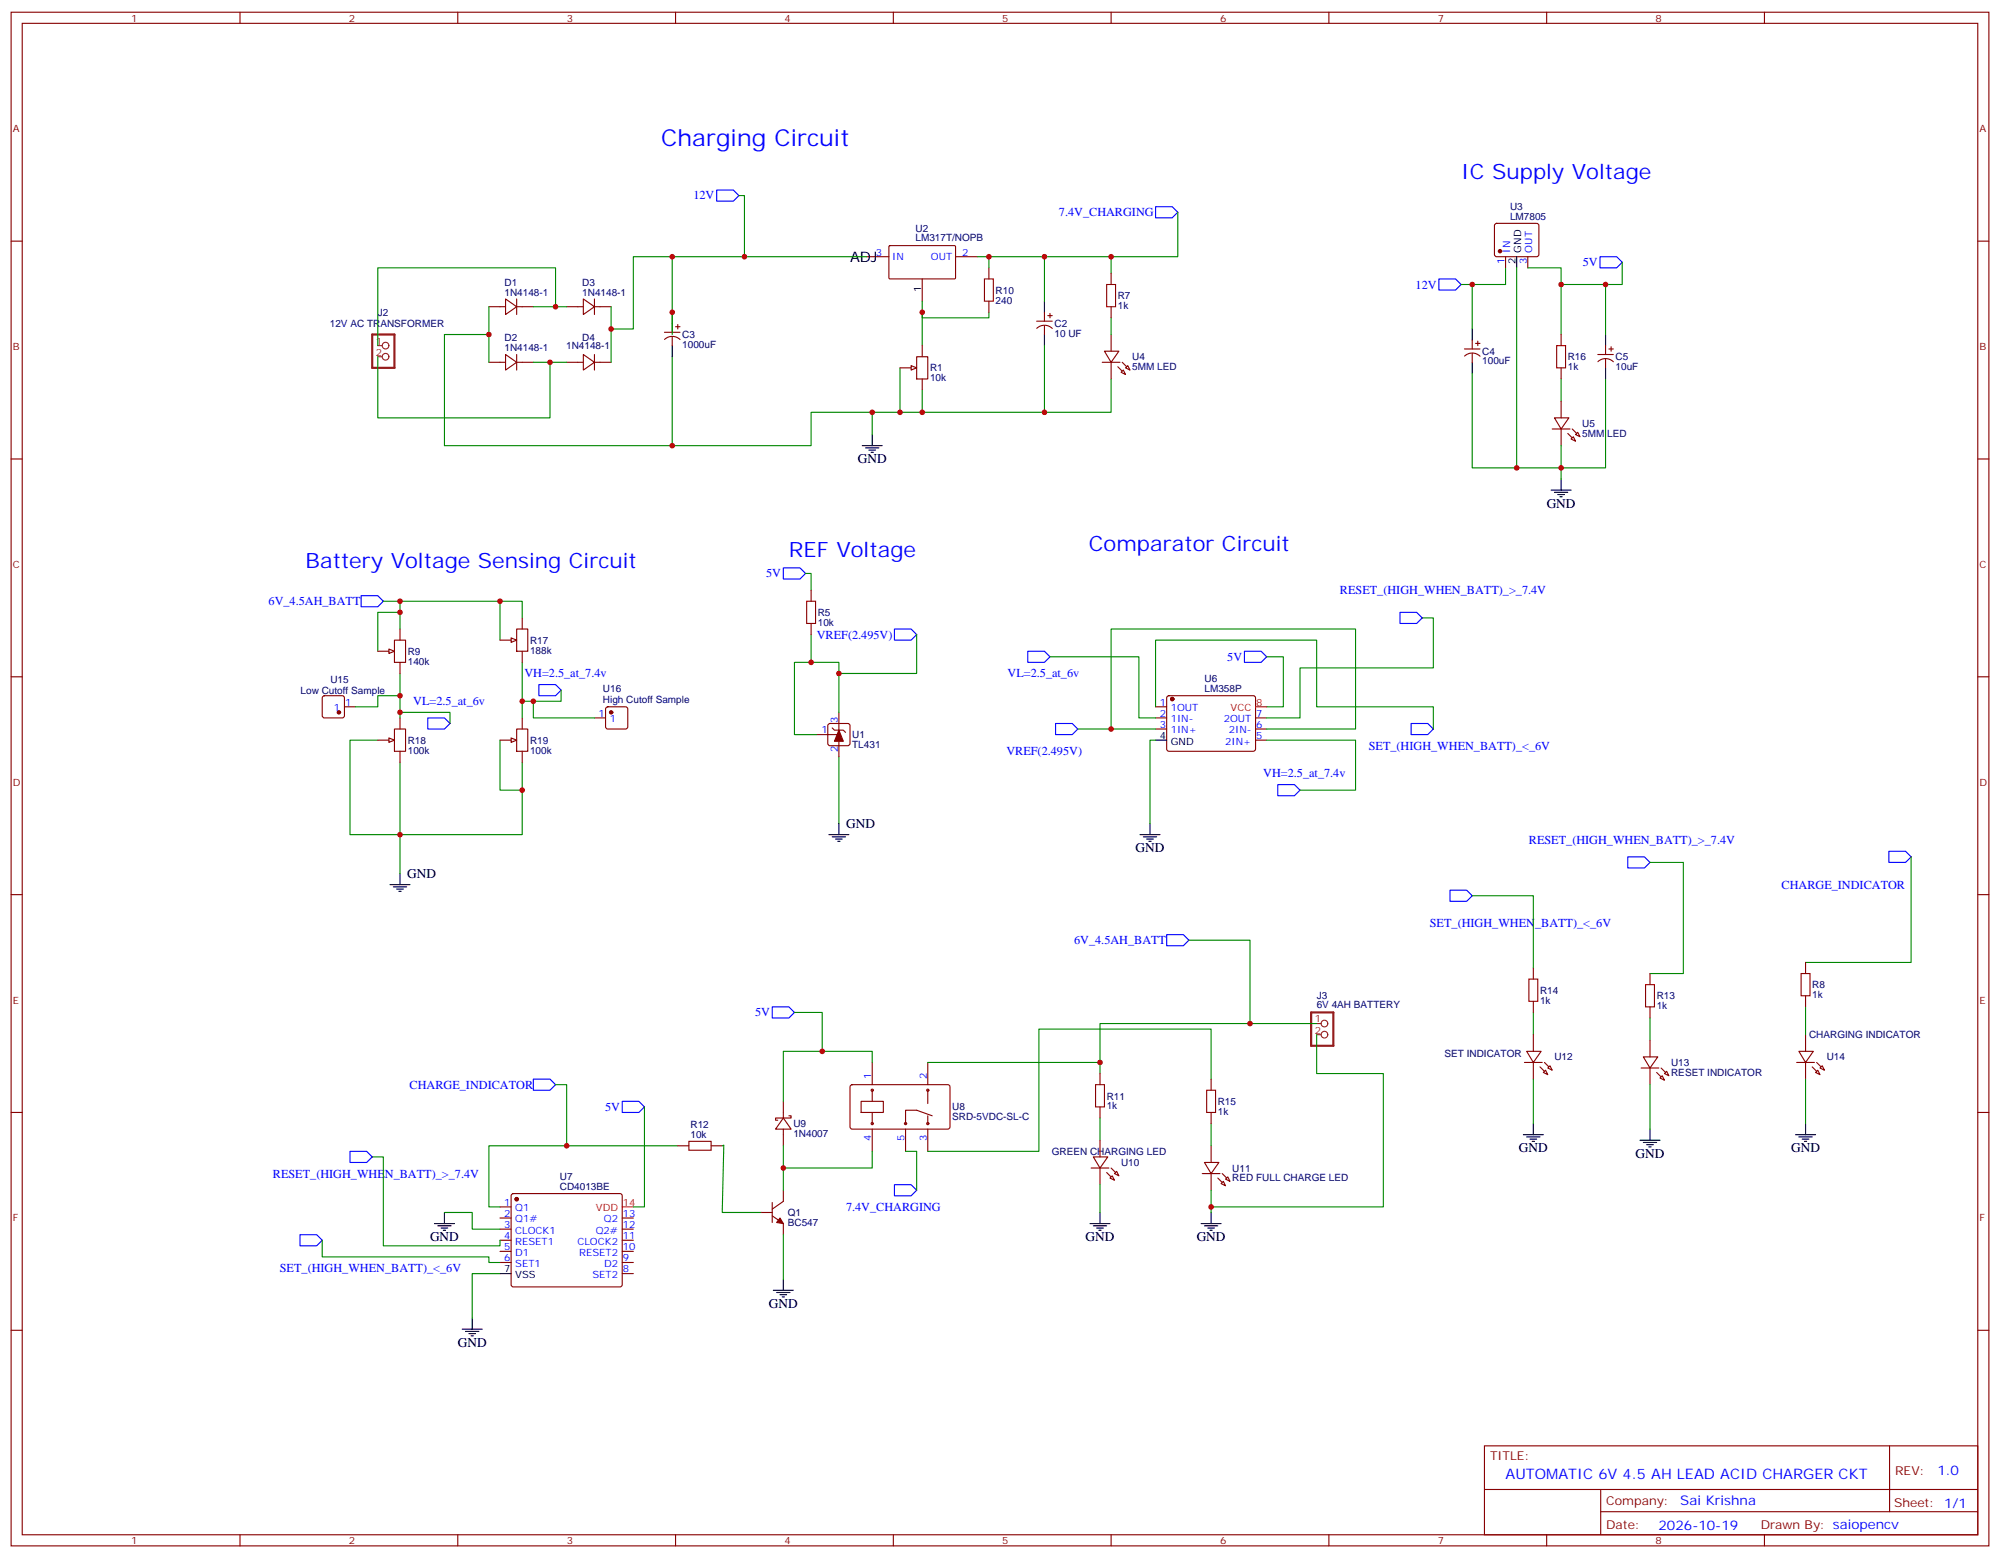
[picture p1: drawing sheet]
<svg xmlns="http://www.w3.org/2000/svg" width="635mm" height="495mm" viewBox="0 0 635 495" stroke-linecap="round" stroke-linejoin="round" font-family="sans-serif">
<g fill="none" stroke="#870000" stroke-width=".35">
<path d="M3.5 3.9h628v486.8h-628zM7.1 7.4h620.8v479.8h-620.8zM76.2 3.9v3.5M145.3 3.9v3.5M214.5 3.9v3.5M283.6 3.9v3.5M352.8 3.9v3.5M421.9 3.9v3.5M491.1 3.9v3.5M560.2 3.9v3.5M3.5 76.6h3.6M282.3 78.1l.3-.1h20.6l.2 .3-.1 10.1-.3 .1h-20.6l-.2-.3z"/>
<path d="M627.9 76.6h3.6M275.2 81.5h7M292.8 88.5v7.1M303.4 81.5h7M331.6 99.1v2.9M333.4 99.5v1.4M329.1 102h5M329.2 104.2a3.5 3.5 0 0 1 4.9 .1M331.6 103.4v2.8M332.7 100.2h1.4M3.5 145.7h3.6M627.9 145.7h3.6"/>
<path d="M3.5 214.8h3.6M627.9 214.8h3.6M259.3 233.2h7M263.1 229.9l.4-.2h5.7l.5 .2 .2 .5v5.6l-.3 .5-.4 .2h-5.7l-.5-.2-.2-.5v-5.6zM264.2 231.1l.7 .7h2.9l.7 .7M266.3 226.1v14.1M3.5 284h3.6M627.9 284h3.6M3.5 353.1h3.6M627.9 353.1h3.6M3.5 422.3h3.6M627.9 422.3h3.6"/>
<path d="M471.3 459h156.6v28.2h-156.6zM599.9 459v20.9M471.3 472.8h156.5M508.2 479.9h119.6M508.2 472.8v14.1M76.2 487.2v3.5M145.3 487.2v3.5M214.5 487.2v3.5M283.6 487.2v3.5M352.8 487.2v3.5M421.9 487.2v3.5M491.1 487.2v3.5"/>
<path d="M560.2 487.2v3.5"/>
</g>
<path d="M234.6 62.1h1.8v19.4h38.8M292.8 95.6v5.3h21.2v-1.8M292.8 99.1v10.6M310.4 81.5h3.6v3.5M314 81.5h17.6v14.1M478 85v5.3h-14.1M213.4 113.2v28.3h44.1v-10.6h19.4v7M331.6 109.7v21.2h-54.7M127 213.8v14.1M165.8 210.3v17.6" fill="none" stroke="#008700" stroke-width=".35"/>
<path d="M266.3 231.8l1.5 3.5h-2.9z" fill="#870000" stroke="#870000" stroke-width=".35"/>
<path d="M331.6 95.6v3.5M331.6 106.2v3.5M276.9 137.9v3.6M273.8 141.5h6.3M274.8 142.2h4.2M275.9 142.9h2.1M276.6 143.6h.7M492.5 155.6h6.3M493.5 156.3h4.3M494.6 157h2.1M495.3 157.7h.7M495.7 152v3.6" fill="none" stroke="#000" stroke-width=".35"/>
<path d="M227.5 60.3h5.3l1.8 1.8-1.8 1.8h-5.3zM456.8 88.5h5.3l1.8 1.8-1.8 1.8h-5.3z" fill="none" stroke="#00f" stroke-width=".35"/>
<path d="M350.7 111.5h4.5l-2.4 3.5z" fill="#fff" stroke="#870000" stroke-width=".35"/>
<path d="M350 115h5.6z" fill="#f00" stroke="#870000" stroke-width=".35"/>
<g fill="#870000" stroke="#870000" stroke-width=".35">
<path d="M356.3 115l1.4 1.4z"/>
<path d="M354.9 116.4l1.4 1.4z"/>
</g>
<g fill="#fff" stroke="#870000" stroke-width=".35">
<path d="M358.1 116.1l.7 1.4-1.4-.7z"/>
<path d="M356 118.2l.7-.7 .7 1.4z"/>
</g>
<path d="M352.8 106.2v5.3M352.8 115v5.3" fill="none" stroke="#870000" stroke-width=".35"/>
<path d="M493.5 132.6h4.6l-2.4 3.6z" fill="#fff" stroke="#870000" stroke-width=".35"/>
<path d="M492.8 136.2h5.7z" fill="#f00" stroke="#870000" stroke-width=".35"/>
<g fill="#870000" stroke="#870000" stroke-width=".35">
<path d="M499.2 136.2l1.4 1.4z"/>
<path d="M497.8 137.6l1.4 1.4z"/>
</g>
<g fill="#fff" stroke="#870000" stroke-width=".35">
<path d="M500.2 137.9l.7-.7 .7 1.4z"/>
<path d="M498.8 139.3l.7-.7 .7 1.5z"/>
</g>
<g fill="none" stroke="#870000" stroke-width=".35">
<path d="M474.7 71.1l.5-.2h12.7l.5 .2 .2 .5-.1 9.5-.6 .4-13-.1-.4-.6v-9.2zM478 81.5v3.5M485.1 81.5v3.5M495.7 127.4v5.2M495.7 136.2v5.3M366.9 224.4h3.5M366.9 227.9h3.5M366.9 231.4h3.5M370.7 221l.4-.2 27.1 .1 .4 .6v16.5l-.7 .5-27.1-.1-.4-.6v-16.3zM398.6 227.9h3.6M398.6 231.4h3.6M398.6 234.9h3.6"/>
<path d="M276.9 337.3v7M294.6 337.3v7M248.7 354.9l2.5 3.5h-5zM248.7 349.6v5.3M248.7 358.4v5.3M250.5 354.2h.7v.7h-5v.7h.7M270.1 344.5l.5-.2 30.6 .1 .4 .6v13l-.7 .4h-30.6l-.4-.7v-12.7zM273.4 349.6h7.1v3.5h-7.1zM276.9 346.1v3.5M276.9 353.1v3.6M276.9 358.4v7.1M287.5 358.4v7.1"/>
<path d="M294.6 346.1v4.2M294.6 354.2v2.5M294.6 358.4v7.1M296 354.2l-5-1.8h-3.5v4.3M162.5 379.1l.5-.2h33.8l.5 .2 .3 .5v28.2l-.3 .5-.5 .2h-33.8l-.5-.2-.2-.5v-28.2zM248.7 377.8v3.6l-3.5 2.4M158.7 383.1h3.6M158.7 386.6h3.6M158.7 390.2h3.6M158.7 393.7h3.6M158.7 397.2h3.6M197.6 386.6h3.5"/>
<path d="M197.6 390.2h3.5M197.6 393.7h3.5M197.6 397.2h3.5M241.7 384.9h3.5M245.2 381.7v6.4M245.2 385.9l3.5 2.5v3.5M158.7 400.8h3.6M197.6 400.8h3.5M197.6 404.3h3.5"/>
<circle cx="276.9" cy="346.1" r=".35"/>
<circle cx="276.9" cy="356.7" r=".35"/>
<circle cx="287.5" cy="356.7" r=".35"/>
<circle cx="294.6" cy="346.1" r=".35"/>
<circle cx="294.6" cy="356.7" r=".35"/>
</g>
<g fill="none" stroke="#008700" stroke-width=".35">
<path d="M373.9 67.4v14.1h-21.1M331.6 81.5h21.2v5.3M481.5 85v63.5h14.2M485.1 85h10.6v21.2M515.1 83.3v7h-19.4M352.8 100.9v5.3M352.8 120.3v10.6h-21.2M495.7 120.3v7.1M495.7 141.5v10.5M255.8 182h1.7v5.3M451.6 196.1h3.5v15.9h-42.4v15.9h-10.5M178.2 219.1v3.5h-12.4"/>
<path d="M257.5 201.4v8.9M291 201.4v12.4h-24.7M333.4 208.5h28.2v19.4h5.3M402.2 208.5h5.3v15.9h-5.3M119.9 234.9h-8.8v30h15.9v12.4M127 226.1h15.9v3.6M266.3 226.1v-15.8h-14.1v22.9h7.1M342.2 231.4h24.7M352.8 231.4v-31.7h77.6v31.7h-28.2M366.9 234.9h-1.8v26.5M366.9 224.4v-21.2h51.1v21.2h37.1v7M402.2 234.9h28.2v15.9h-17.7"/>
<path d="M252.2 321.4h8.9v12.3M276.9 337.3v-3.6h-28.2v15.9M204.6 351.4v31.7h-3.5M118.2 367.2h3.5v28.3h37v-1.8M215.2 363.7h-60v19.4h3.5M229.3 363.7l.5-.2-.5 21.4h12.4M248.7 363.7v7.1h28.2v-5.3M248.7 370.8v7M102.3 393.7v5.3h52.9v1.8h3.5M141.1 384.9h8.8v5.3h8.8M248.7 391.9v14.1M158.7 404.3h-8.8v14.1"/>
</g>
<g fill="#870000" stroke="#870000" stroke-width=".35">
<path d="M247.6 386.6l1.1 1.8-2.1-.3z"/>
<circle cx="476.2" cy="79.7" r=".53"/>
<circle cx="372.2" cy="221.9" r=".53"/>
<circle cx="164" cy="380.6" r=".53"/>
</g>
<g fill="none" stroke="#000" stroke-width=".35">
<path d="M481.5 81.5v3.5M366.9 234.9h3.5M127 277.3v3.5M361.9 264.9h6.4M363 265.6h4.2M364.1 266.3h2.1M364.8 267.1h.7M365.1 261.4v3.5M123.8 280.8h6.4M124.9 281.5h4.2M125.9 282.2h2.2M126.6 282.9h.8"/>
<path d="M137.9 388.4h6.4M139 389.1h4.2M140.1 389.8h2.1M140.8 390.5h.7M141.1 384.9v3.5M149.9 418.4v3.5M158.7 404.3h3.6M245.5 409.6h6.4M246.6 410.3h4.2M247.6 411h2.2M248.4 411.7h.7M248.7 406v3.6"/>
<path d="M146.8 421.9h6.3M147.8 422.6h4.2M148.9 423.3h2.1M149.6 424h.7"/>
</g>
<g fill="none" stroke="#00f" stroke-width=".35">
<path d="M366.9 65.6h5.3l1.7 1.8-1.7 1.7h-5.3zM508 81.5h5.3l1.8 1.8-1.8 1.7h-5.3zM248.7 180.3h5.3l1.8 1.7-1.8 1.8h-5.3zM284 199.7h5.3l1.7 1.7-1.7 1.8h-5.3zM444.5 194.4h5.3l1.8 1.7-1.8 1.8h-5.3zM171.1 217.3h5.3l1.8 1.8-1.8 1.7h-5.3zM326.3 206.7h5.3l1.8 1.8-1.8 1.8h-5.3zM395.1 206.7h5.3l1.8 1.8-1.8 1.8h-5.3zM135.8 227.9h5.3l1.8 1.8-1.8 1.7h-5.3zM335.1 229.7h5.3l1.8 1.7-1.8 1.8h-5.3zM448 229.7h5.3l1.8 1.7-1.8 1.8h-5.3zM405.7 249.1h5.3l1.7 1.7-1.7 1.8h-5.3z"/>
<path d="M245.2 319.6h5.3l1.7 1.8-1.7 1.7h-5.3zM197.6 349.6h5.2l1.8 1.8-1.8 1.7h-5.2zM111.1 365.5h5.3l1.8 1.7-1.8 1.8h-5.3zM284 376.1h5.3l1.7 1.7-1.7 1.8h-5.3zM95.2 391.9h5.3l1.8 1.8-1.8 1.8h-5.3z"/>
</g>
<path d="M398.6 224.4h3.6M197.6 383.1h3.5" fill="none" stroke="#f00" stroke-width=".35"/>
<path d="M347.1 367.2h4.6l-2.5 3.6z" fill="#fff" stroke="#870000" stroke-width=".35"/>
<path d="M346.4 370.8h5.7z" fill="#f00" stroke="#870000" stroke-width=".35"/>
<g fill="#870000" stroke="#870000" stroke-width=".35">
<path d="M352.8 370.8l1.4 1.4z"/>
<path d="M351.4 372.2l1.4 1.4z"/>
</g>
<g fill="#fff" stroke="#870000" stroke-width=".35">
<path d="M353.8 372.5l.7-.7 .7 1.4z"/>
<path d="M352.4 373.9l.7-.7 .7 1.5z"/>
</g>
<path d="M349.2 362v5.2M349.2 370.8v5.3" fill="none" stroke="#870000" stroke-width=".35"/>
<path d="M382.4 369h4.6l-2.5 3.5z" fill="#fff" stroke="#870000" stroke-width=".35"/>
<path d="M381.7 372.5h5.6z" fill="#f00" stroke="#870000" stroke-width=".35"/>
<g fill="#870000" stroke="#870000" stroke-width=".35">
<path d="M388.1 372.5l1.4 1.4z"/>
<path d="M386.6 373.9l1.5 1.5z"/>
</g>
<g fill="#fff" stroke="#870000" stroke-width=".35">
<path d="M389.1 374.3l.7-.7 .7 1.4z"/>
<path d="M387.7 375.7l.7-.7 .7 1.4z"/>
</g>
<g fill="none" stroke="#870000" stroke-width=".35">
<path d="M155.2 97.4h5.3M160.5 94.9l3.5 2.5-3.5 2.4zM164 97.4h5.3M164 94.9v4.9M179.9 97.4h5.3M185.2 94.9l3.5 2.5-3.5 2.4zM188.7 97.4h5.3M188.7 94.9v4.9M155.2 115h5.3M160.5 112.5l3.5 2.5-3.5 2.5zM164 112.5v5M164 115h5.3"/>
<path d="M179.9 115h5.3M185.2 112.5l3.5 2.5-3.5 2.5zM188.7 115h5.3M188.7 112.5v5M211 105.5h4.9M211 107.8a3.5 3.5 0 0 1 4.9 0M213.4 102.7v2.8M213.4 106.9v2.8M214.5 103.7h1.4M215.2 103v1.4M465 110.8h4.9M465 113a3.5 3.5 0 0 1 4.9 .1"/>
<path d="M467.4 107.9v2.9M467.4 112.2v2.8M468.5 109h1.4M469.2 108.3v1.4M507.3 112.5h4.9M507.3 114.8a3.5 3.5 0 0 1 4.9 0M509.8 109.7v2.8M509.8 113.9v2.9M510.8 110.8h1.4M511.5 110.1v1.4M384.5 363.7v5.3M384.5 372.5v5.3"/>
</g>
<g fill="none" stroke="#008700" stroke-width=".35">
<path d="M155.2 97.4v17.6M169.3 97.4h10.6M176.4 97.4v-12.4h-56.5v24.7M194 97.4v17.6M213.4 81.5v24.7M236.4 81.5h-35.3v22.9h-7.1M467.4 90.3v14.1M509.8 90.3v15.9M119.9 113.2v19.4h54.7v-17.6M169.3 115h10.6M467.4 118.5v30h14.1M509.8 120.3v28.2h-14.1"/>
<path d="M121.7 190.9h5.3v3.5h-7.1v12.3M266.3 240.2v21.2M294.6 337.3h54.6v3.5M418 324.9h-68.8v12.4M418 328.4v12.4h21.2v42.3h-54.7M486.8 321.4v7M349.2 354.9v7.1M384.5 342.5v-15.8h-54.7v38.8h-35.2M384.5 356.7v7M287.5 365.5h3.5v12.3M349.2 376.1v8.8M384.5 377.8v7.1"/>
</g>
<g fill="none" stroke="#000" stroke-width=".35">
<path d="M213.4 99.1v3.6M213.4 109.7v3.5M467.4 104.4v3.5M467.4 115v3.5M509.8 106.2v3.5M509.8 116.8v3.5M263.2 264.9h6.3M264.2 265.6h4.3M265.3 266.3h2.1M266 267.1h.7M266.3 261.4v3.5M346.1 388.4h6.3"/>
<path d="M347.1 389.1h4.3M348.2 389.8h2.1M348.9 390.5h.7M349.2 384.9v3.5M381.4 388.4h6.3M382.4 389.1h4.2M383.5 389.8h2.1M384.2 390.5h.7M384.5 384.9v3.5"/>
</g>
<path d="M118.2 106.2h7v10.6h-7zM416.3 321.4h7v10.6h-7z" fill="none" stroke="#8c2424" stroke-width=".71"/>
<g fill="none" stroke="#8c2424" stroke-width=".35">
<path d="M119.9 109.7h1.5M119.9 113.2h1.5M418 324.9h1.5M418 328.4h1.5"/>
<circle cx="122.4" cy="113.2" r="1.06"/>
<circle cx="122.4" cy="109.7" r="1.06"/>
<circle cx="420.5" cy="324.9" r="1.06"/>
<circle cx="420.5" cy="328.4" r="1.06"/>
</g>
<path d="M114.7 189.1h5.2l1.8 1.8-1.8 1.7h-5.2z" fill="none" stroke="#00f" stroke-width=".35"/>
<path d="M484.7 333.7h4.6l-2.5 3.6z" fill="#fff" stroke="#870000" stroke-width=".35"/>
<path d="M484 337.3h5.7z" fill="#f00" stroke="#870000" stroke-width=".35"/>
<g fill="#870000" stroke="#870000" stroke-width=".35">
<path d="M490.4 337.3l1.4 1.4z"/>
<path d="M488.9 338.7l1.5 1.4z"/>
</g>
<g fill="#fff" stroke="#870000" stroke-width=".35">
<path d="M492.1 338.3l.7 1.4-1.4-.7z"/>
<path d="M490 340.4l.7-.7 .7 1.4z"/>
</g>
<path d="M486.8 328.4v5.3M486.8 337.3v5.2" fill="none" stroke="#870000" stroke-width=".35"/>
<path d="M521.8 335.5h4.5l-2.4 3.5z" fill="#fff" stroke="#870000" stroke-width=".35"/>
<path d="M521.1 339h5.6z" fill="#f00" stroke="#870000" stroke-width=".35"/>
<g fill="#870000" stroke="#870000" stroke-width=".35">
<path d="M527.4 339l1.4 1.4z"/>
<path d="M526 340.4l1.4 1.4z"/>
</g>
<g fill="#fff" stroke="#870000" stroke-width=".35">
<path d="M529.2 340.1l.7 1.4-1.4-.7z"/>
<path d="M527 342.2l.8-.7 .7 1.4z"/>
</g>
<path d="M523.9 330.2v5.3M523.9 339v5.3" fill="none" stroke="#870000" stroke-width=".35"/>
<path d="M523.9 323.1v7.1" fill="none" stroke="#008700" stroke-width=".35"/>
<path d="M571.1 333.7h4.6l-2.4 3.6z" fill="#fff" stroke="#870000" stroke-width=".35"/>
<path d="M570.4 337.3h5.7z" fill="#f00" stroke="#870000" stroke-width=".35"/>
<g fill="#870000" stroke="#870000" stroke-width=".35">
<path d="M576.8 337.3l1.4 1.4z"/>
<path d="M575.4 338.7l1.4 1.4z"/>
</g>
<g fill="#fff" stroke="#870000" stroke-width=".35">
<path d="M577.8 339l.8-.7 .7 1.4z"/>
<path d="M576.4 340.4l.7-.7 .7 1.4z"/>
</g>
<g fill="none" stroke="#870000" stroke-width=".35">
<path d="M314 85v3.5M314 95.6v3.5M352.8 86.8v3.5M352.8 97.4v3.5M495.7 106.2v3.5M495.7 116.8v3.5M257.5 187.3v3.6M257.5 197.9v3.5M102.5 221l.5-.2h5.7l.5 .2 .2 .5v5.7l-.3 .5-.4 .2h-5.7l-.5-.2-.2-.5v-5.7zM109.4 224.4h3.5M188.7 227.9h3.6M192.5 224.6l.5-.2h5.6l.5 .2 .2 .5v5.6l-.2 .5-.5 .2h-5.6l-.5-.2-.2-.5v-5.6z"/>
<path d="M486.8 307.3v3.5M486.8 317.9v3.5M523.9 309v3.6M523.9 319.6v3.5M573.3 305.5v3.5M573.3 316.1v3.5M573.3 328.4v5.3M573.3 337.3v5.2M349.2 340.8v3.5M349.2 351.4v3.5M384.5 342.5v3.6M384.5 353.1v3.6"/>
<path d="M215.2 363.7h3.5M225.8 363.7h3.5"/>
</g>
<g fill="none" stroke="#008700" stroke-width=".35">
<path d="M155.2 106.2h-14.1v35.3h72.3M285.8 116.8v14.1M292.8 123.8v7.1M127 190.9h31.7v12.3M127 194.4v5.3M158.7 190.9h7.1v5.2M127 220.8h-7.1v3.6h-7M158.7 234.9v15.9h7.1v14.1h-38.8v-22.9M169.3 222.6v5.3h19.4M165.8 242v8.8M523.9 273.8h10.6v35.2h-10.6M606.8 272v33.5h-33.5"/>
<path d="M467.4 284.3h19.4v23M573.3 319.6v8.8M176.4 344.3h3.5v19.4M486.8 342.5v14.2M523.9 344.3v14.1M573.3 342.5v14.2"/>
</g>
<g fill="none" stroke="#000" stroke-width=".35">
<path d="M486.8 356.7v3.5M523.9 358.4v3.6M573.3 356.7v3.5M483.7 360.2h6.3M484.7 360.9h4.2M485.8 361.6h2.1M486.5 362.3h.7M520.7 362h6.3M521.8 362.7h4.2M522.8 363.4h2.1M523.5 364.1h.7M570.1 360.2h6.3"/>
<path d="M571.1 360.9h4.3M572.2 361.6h2.1M572.9 362.3h.7"/>
</g>
<path d="M516.8 272h5.3l1.8 1.8-1.8 1.7h-5.3zM599.7 270.2h5.3l1.8 1.8-1.8 1.8h-5.3zM460.4 282.6h5.3l1.7 1.7-1.7 1.8h-5.3zM169.3 342.5h5.3l1.8 1.8-1.8 1.8h-5.3z" fill="none" stroke="#00f" stroke-width=".35"/>
<path d="M312.6 88.5h2.8v7.1h-2.8zM351.4 90.3h2.8v7.1h-2.8zM494.2 109.7h2.9v7.1h-2.9zM256.1 190.9h2.8v7h-2.8zM485.4 310.8h2.8v7.1h-2.8zM522.5 312.6h2.8v7h-2.8zM571.9 309h2.8v7.1h-2.8zM347.8 344.3h2.9v7.1h-2.9zM383.1 346.1h2.8v7h-2.8zM218.7 362.3h7.1v2.8h-7.1z" fill="none" stroke="#a10000" stroke-width=".35"/>
<g fill="#870000" stroke="#870000" stroke-width=".35">
<circle cx="107.6" cy="226.1" r=".53"/>
<circle cx="194" cy="226.1" r=".53"/>
</g>
<path d="M123.5 206l1.7 .7-1.7 .7z" fill="#f0f0f0" stroke="#870000" stroke-width=".35"/>
<path d="M127 199.7v3.5M119.9 206.7h3.6M125.2 203.2h3.6v7.1h-3.6zM127 210.3v3.5" fill="none" stroke="#870000" stroke-width=".35"/>
<path d="M162.3 202.5l1.7 .7-1.7 .7z" fill="#f0f0f0" stroke="#870000" stroke-width=".35"/>
<path d="M164 199.7h3.6v7h-3.6zM165.8 196.1v3.6M158.7 203.2h3.6M165.8 206.7v3.6" fill="none" stroke="#870000" stroke-width=".35"/>
<path d="M123.5 234.2l1.7 .7-1.7 .8z" fill="#f0f0f0" stroke="#870000" stroke-width=".35"/>
<path d="M119.9 234.9h3.6M125.2 231.4h3.6v7.1h-3.6zM127 227.9v3.5M127 238.5v3.5" fill="none" stroke="#870000" stroke-width=".35"/>
<path d="M162.3 234.2l1.7 .7-1.7 .8z" fill="#f0f0f0" stroke="#870000" stroke-width=".35"/>
<path d="M158.7 234.9h3.6M164 231.4h3.6v7.1h-3.6zM165.8 227.9v3.5M165.8 238.5v3.5" fill="none" stroke="#870000" stroke-width=".35"/>
<path d="M289.3 116.1l1.7 .7-1.7 .7z" fill="#f0f0f0" stroke="#870000" stroke-width=".35"/>
<path d="M285.8 116.8h3.5M291 113.2h3.6v7.1h-3.6zM292.8 109.7v3.5M292.8 120.3v3.5" fill="none" stroke="#870000" stroke-width=".35"/>
<path d="M370.4 296.7h5.3l1.8 1.7-1.8 1.8h-5.3z" fill="none" stroke="#00f" stroke-width=".35"/>
<path d="M377.5 298.4h19.4v26.5" fill="none" stroke="#008700" stroke-width=".35"/>
<g fill="#c00">
<circle cx="292.8" cy="99.1" r=".88"/>
<circle cx="314" cy="81.5" r=".88"/>
<circle cx="331.6" cy="81.5" r=".88"/>
<circle cx="331.6" cy="130.9" r=".88"/>
<circle cx="495.7" cy="148.5" r=".88"/>
<circle cx="495.7" cy="90.3" r=".88"/>
<circle cx="257.5" cy="210.3" r=".88"/>
<circle cx="266.3" cy="213.8" r=".88"/>
<circle cx="165.8" cy="222.6" r=".88"/>
<circle cx="127" cy="226.1" r=".88"/>
<circle cx="352.8" cy="231.4" r=".88"/>
<circle cx="248.7" cy="370.8" r=".88"/>
<circle cx="261.1" cy="333.7" r=".88"/>
<circle cx="352.8" cy="81.5" r=".88"/>
<circle cx="349.3" cy="337.3" r=".88"/>
<circle cx="384.5" cy="383.1" r=".88"/>
<circle cx="176.4" cy="97.4" r=".88"/>
<circle cx="174.6" cy="115" r=".88"/>
<circle cx="236.4" cy="81.5" r=".88"/>
<circle cx="194" cy="104.4" r=".88"/>
<circle cx="213.4" cy="81.5" r=".88"/>
<circle cx="213.4" cy="99.1" r=".88"/>
<circle cx="467.4" cy="90.3" r=".88"/>
<circle cx="481.5" cy="148.5" r=".88"/>
<circle cx="509.8" cy="90.3" r=".88"/>
<circle cx="179.9" cy="363.7" r=".88"/>
<circle cx="127" cy="264.9" r=".88"/>
<circle cx="276.9" cy="130.9" r=".88"/>
<circle cx="285.8" cy="130.9" r=".88"/>
<circle cx="127" cy="190.9" r=".88"/>
<circle cx="127" cy="194.4" r=".88"/>
<circle cx="158.8" cy="190.9" r=".88"/>
<circle cx="165.8" cy="250.8" r=".88"/>
<circle cx="292.8" cy="130.9" r=".88"/>
<circle cx="213.4" cy="141.5" r=".88"/>
<circle cx="155.2" cy="106.2" r=".88"/>
<circle cx="169.3" cy="222.6" r=".88"/>
<circle cx="127" cy="220.8" r=".88"/>
<circle cx="396.9" cy="324.9" r=".88"/>
</g>
<text font-size="7.4" fill="#00f" x="209.9" y="46.2">Charging Circuit</text>
<g font-size="6.7" fill="#00f">
<text x="463.9" y="56.8">IC Supply Voltage</text>
<text x="250.5" y="176.7">REF Voltage</text>
<text x="345.7" y="175">Comparator Circuit</text>
<text x="97" y="180.3">Battery Voltage Sensing Circuit</text>
</g>
<text font-size="4.6" x="269.9" y="83.3">ADJ</text>
<text font-size="4.6" fill="#00f" x="478" y="469.5">AUTOMATIC 6V 4.5 AH LEAD ACID CHARGER CKT</text>
<g font-size="4.2">
<text x="272.3" y="147.1">GND</text>
<text x="491.1" y="161.2">GND</text>
<text x="268.7" y="262.9">GND</text>
<text x="360.5" y="270.6">GND</text>
<text x="129.3" y="278.8">GND</text>
<text x="482.2" y="365.8">GND</text>
<text x="568.7" y="365.8">GND</text>
<text x="519.3" y="367.6">GND</text>
<text x="136.5" y="394.1">GND</text>
<text x="344.7" y="394.1">GND</text>
<text x="379.9" y="394.1">GND</text>
<text x="244.1" y="415.2">GND</text>
<text x="145.3" y="427.6">GND</text>
</g>
<g font-size="4.2" fill="#00f">
<text x="615.1" y="468.2">1.0</text>
<text x="533.5" y="477.8">Sai Krishna</text>
<text x="526.6" y="485.6">2026-10-19</text>
</g>
<g font-size="3.9" fill="#00f">
<text x="220.2" y="63.3">12V</text>
<text x="336.2" y="68.7">7.4V_CHARGING</text>
<text x="502.6" y="84.5">5V</text>
<text x="449.5" y="91.6">12V</text>
<text x="243.3" y="183.2">5V</text>
<text x="425.4" y="188.6">RESET_(HIGH_WHEN_BATT)_&gt;_7.4V</text>
<text x="85.3" y="192.1">6V_4.5AH_BATT</text>
<text x="259.3" y="202.7">VREF(2.495V)</text>
<text x="389.7" y="209.8">5V</text>
<text x="166.5" y="215">VH=2.5_at_7.4v</text>
<text x="319.9" y="215">VL=2.5_at_6v</text>
<text x="131.2" y="223.8">VL=2.5_at_6v</text>
<text x="319.5" y="239.7">VREF(2.495V)</text>
<text x="434.6" y="238">SET_(HIGH_WHEN_BATT)_&lt;_6V</text>
<text x="401.1" y="246.8">VH=2.5_at_7.4v</text>
<text x="485.4" y="268">RESET_(HIGH_WHEN_BATT)_&gt;_7.4V</text>
<text x="565.6" y="282.1">CHARGE_INDICATOR</text>
<text x="341" y="299.7">6V_4.5AH_BATT</text>
<text x="454" y="294.4">SET_(HIGH_WHEN_BATT)_&lt;_6V</text>
<text x="239.7" y="322.5">5V</text>
<text x="130.1" y="345.5">CHARGE_INDICATOR</text>
<text x="192.1" y="352.5">5V</text>
<text x="86.6" y="373.8">RESET_(HIGH_WHEN_BATT)_&gt;_7.4V</text>
<text x="268.6" y="384.4">7.4V_CHARGING</text>
<text x="88.9" y="403.8">SET_(HIGH_WHEN_BATT)_&lt;_6V</text>
</g>
<g font-size="3.9" fill="#800">
<text x="473.1" y="463.6">TITLE:</text>
<text x="601.7" y="468.2">REV:</text>
<text x="510" y="477.7">Company:</text>
<text x="601.4" y="478.4">Sheet: 1/1</text>
<text x="510" y="485.4">Date:</text>
<text x="559" y="485.5">Drawn By: saiopencv</text>
</g>
<g font-size="3.2" fill="#800">
<text x="41.6" y="6.9">1</text>
<text x="110.8" y="6.9">2</text>
<text x="179.9" y="6.9">3</text>
<text x="249.1" y="6.9">4</text>
<text x="318.2" y="6.9">5</text>
<text x="387.3" y="6.9">6</text>
<text x="456.5" y="6.9">7</text>
<text x="525.6" y="6.9">8</text>
<text x="4.1" y="42">A</text>
<text x="628.5" y="42">A</text>
<text x="4.1" y="111.1">B</text>
<text x="628.5" y="111.1">B</text>
<text x="4.1" y="180.3">C</text>
<text x="628.5" y="180.3">C</text>
<text x="4.1" y="249.4">D</text>
<text x="628.5" y="249.4">D</text>
<text x="4.1" y="318.6">E</text>
<text x="628.5" y="318.6">E</text>
<text x="4.1" y="387.7">F</text>
<text x="628.5" y="387.7">F</text>
<text x="41.6" y="490.2">1</text>
<text x="110.8" y="490.2">2</text>
<text x="179.9" y="490.2">3</text>
<text x="249.1" y="490.2">4</text>
<text x="318.2" y="490.2">5</text>
<text x="387.3" y="490.2">6</text>
<text x="456.5" y="490.2">7</text>
<text x="525.6" y="490.2">8</text>
</g>
<g font-size="3.2" fill="#000080">
<text x="479.4" y="69.9">LM7805</text>
<text x="479.4" y="66.7">U3</text>
<text x="290.7" y="76.6">LM317T/NOPB</text>
<text x="290.7" y="73.5">U2</text>
<text x="160.2" y="93.8">1N4148-1</text>
<text x="160.2" y="90.7">D1</text>
<text x="184.9" y="93.8">1N4148-1</text>
<text x="184.9" y="90.7">D3</text>
<text x="316.1" y="93.3">R10</text>
<text x="354.9" y="95">R7</text>
<text x="120" y="100.3">J2</text>
<text x="316.1" y="96.4">240</text>
<text x="354.9" y="98.1">1k</text>
<text x="104.7" y="103.8">12V AC TRANSFORMER</text>
<text x="216.6" y="107.4">C3</text>
<text x="334.8" y="106.9">10 UF</text>
<text x="334.8" y="103.8">C2</text>
<text x="160.2" y="111.5">1N4148-1</text>
<text x="160.2" y="108.3">D2</text>
<text x="179.7" y="110.9">1N4148-1</text>
<text x="184.9" y="108.3">D4</text>
<text x="216.6" y="110.5">1000uF</text>
<text x="470.6" y="112.6">C4</text>
<text x="295.3" y="117.9">R1</text>
<text x="359.5" y="117.5">5MM LED</text>
<text x="359.5" y="114.4">U4</text>
<text x="470.6" y="115.7">100uF</text>
<text x="497.8" y="117.5">1k</text>
<text x="497.8" y="114.4">R16</text>
<text x="512.9" y="117.5">10uF</text>
<text x="512.9" y="114.4">C5</text>
<text x="295.3" y="121">10k</text>
<text x="502.4" y="135.5">U5</text>
<text x="502.4" y="138.7">5MM LED</text>
<text x="259.6" y="195.6">R5</text>
<text x="259.6" y="198.7">10k</text>
<text x="129.5" y="207.9">R9</text>
<text x="168.3" y="207.5">188k</text>
<text x="168.3" y="204.3">R17</text>
<text x="129.5" y="211">140k</text>
<text x="95.5" y="220.3">Low Cutoff Sample</text>
<text x="104.9" y="216.7">U15</text>
<text x="191.4" y="219.8">U16</text>
<text x="382.4" y="219.6">LM358P</text>
<text x="382.4" y="216.4">U6</text>
<text x="191.4" y="223.1">High Cutoff Sample</text>
<text x="129.5" y="239.2">100k</text>
<text x="129.5" y="236.1">R18</text>
<text x="168.3" y="239.2">100k</text>
<text x="168.3" y="236.1">R19</text>
<text x="270.6" y="237.5">TL431</text>
<text x="270.6" y="234.3">U1</text>
<text x="418.1" y="317">J3</text>
<text x="488.9" y="315.5">R14</text>
<text x="526" y="317.3">R13</text>
<text x="575.4" y="316.8">1k</text>
<text x="575.4" y="313.7">R8</text>
<text x="418.1" y="320.1">6V 4AH BATTERY</text>
<text x="488.9" y="318.6">1k</text>
<text x="526" y="320.4">1k</text>
<text x="574.4" y="329.5">CHARGING INDICATOR</text>
<text x="458.6" y="335.5">SET INDICATOR</text>
<text x="493.5" y="336.6">U12</text>
<text x="530.6" y="341.5">RESET INDICATOR</text>
<text x="530.6" y="338.4">U13</text>
<text x="580" y="336.6">U14</text>
<text x="302.3" y="352.5">U8</text>
<text x="351.4" y="352.1">1k</text>
<text x="351.4" y="349">R11</text>
<text x="386.6" y="353.9">1k</text>
<text x="386.6" y="350.8">R15</text>
<text x="219.2" y="358.1">R12</text>
<text x="251.9" y="357.8">U9</text>
<text x="302.3" y="355.6">SRD-5VDC-SL-C</text>
<text x="219.2" y="361.2">10k</text>
<text x="251.9" y="360.9">1N4007</text>
<text x="333.9" y="366.6">GREEN CHARGING LED</text>
<text x="356" y="370.1">U10</text>
<text x="391.2" y="371.9">U11</text>
<text x="177.7" y="377.8">CD4013BE</text>
<text x="177.7" y="374.5">U7</text>
<text x="391.2" y="375">RED FULL CHARGE LED</text>
<text x="250.1" y="389.1">BC547</text>
<text x="250.1" y="386">Q1</text>
</g>
<g font-size="3.2" fill="#00f">
<text x="278.1" y="81.1">3</text>
<text x="283.3" y="82.6">IN</text>
<text x="295.6" y="82.6">OUT</text>
<text x="305.5" y="81.1">2</text>
<text x="477.7" y="83.7" transform="rotate(-90 477.7 83.7)">1</text>
<text x="479.4" y="80.2" transform="rotate(-90 479.4 80.2)">IN</text>
<text x="484.7" y="83.7" transform="rotate(-90 484.7 83.7)">3</text>
<text x="486.5" y="80.2" transform="rotate(-90 486.5 80.2)">OUT</text>
<text x="106" y="225.8">1</text>
<text x="109.5" y="224">1</text>
<text x="190.1" y="227.5">1</text>
<text x="368.2" y="224">1</text>
<text x="368.2" y="227.5">2</text>
<text x="371.7" y="225.8">1OUT</text>
<text x="398.8" y="227.5">7</text>
<text x="193.6" y="229.3">1</text>
<text x="260.8" y="232.8">1</text>
<text x="266" y="229.7" transform="rotate(-90 266 229.7)">3</text>
<text x="368.2" y="231.1">3</text>
<text x="371.7" y="229.3">1IN-</text>
<text x="371.7" y="232.8">1IN+</text>
<text x="388.5" y="229.3">2OUT</text>
<text x="390.2" y="232.8">2IN-</text>
<text x="398.8" y="231.1">6</text>
<text x="266" y="238.7" transform="rotate(-90 266 238.7)">2</text>
<text x="389" y="236.4">2IN+</text>
<text x="398.8" y="234.6">5</text>
<text x="276.6" y="342.5" transform="rotate(-90 276.6 342.5)">1</text>
<text x="294.2" y="342.5" transform="rotate(-90 294.2 342.5)">2</text>
<text x="276.6" y="362.2" transform="rotate(-90 276.6 362.2)">4</text>
<text x="287.2" y="362.2" transform="rotate(-90 287.2 362.2)">5</text>
<text x="294.2" y="362.2" transform="rotate(-90 294.2 362.2)">3</text>
<text x="160.1" y="382.8">1</text>
<text x="160.1" y="386.3">2</text>
<text x="160.1" y="389.8">3</text>
<text x="163.6" y="384.5">Q1</text>
<text x="163.6" y="388.1">Q1#</text>
<text x="191.7" y="388.1">Q2</text>
<text x="197.7" y="389.8">12</text>
<text x="197.7" y="386.3">13</text>
<text x="160.1" y="393.3">4</text>
<text x="163.6" y="391.6">CLOCK1</text>
<text x="163.6" y="395.1">RESET1</text>
<text x="183.3" y="395.1">CLOCK2</text>
<text x="189.1" y="391.6">Q2#</text>
<text x="197.7" y="393.3">11</text>
<text x="160.1" y="396.9">5</text>
<text x="160.1" y="400.4">6</text>
<text x="163.6" y="398.6">D1</text>
<text x="183.9" y="398.6">RESET2</text>
<text x="197.7" y="400.4">9</text>
<text x="197.7" y="396.9">10</text>
<text x="163.6" y="402.2">SET1</text>
<text x="188.1" y="405.7">SET2</text>
<text x="191.8" y="402.2">D2</text>
<text x="197.7" y="403.9">8</text>
</g>
<g font-size="3.2">
<text x="481.2" y="83.7" transform="rotate(-90 481.2 83.7)">2</text>
<text x="483" y="80.2" transform="rotate(-90 483 80.2)">GND</text>
<text x="292.5" y="92.7" transform="rotate(-90 292.5 92.7)">1</text>
<text x="368.2" y="234.6">4</text>
<text x="371.7" y="236.4">GND</text>
<text x="160.1" y="403.9">7</text>
<text x="163.6" y="405.7">VSS</text>
</g>
<g font-size="3.2" fill="#8d2323">
<text x="119.3" y="109.4">1</text>
<text x="119.3" y="112.9">2</text>
<text x="417.4" y="324.6">1</text>
<text x="417.4" y="328.1">2</text>
</g>
<g font-size="3.2" fill="#f00">
<text x="390.7" y="225.8">VCC</text>
<text x="398.8" y="224">8</text>
<text x="197.7" y="382.8">14</text>
<text x="189.2" y="384.5">VDD</text>
</g>
</svg>
